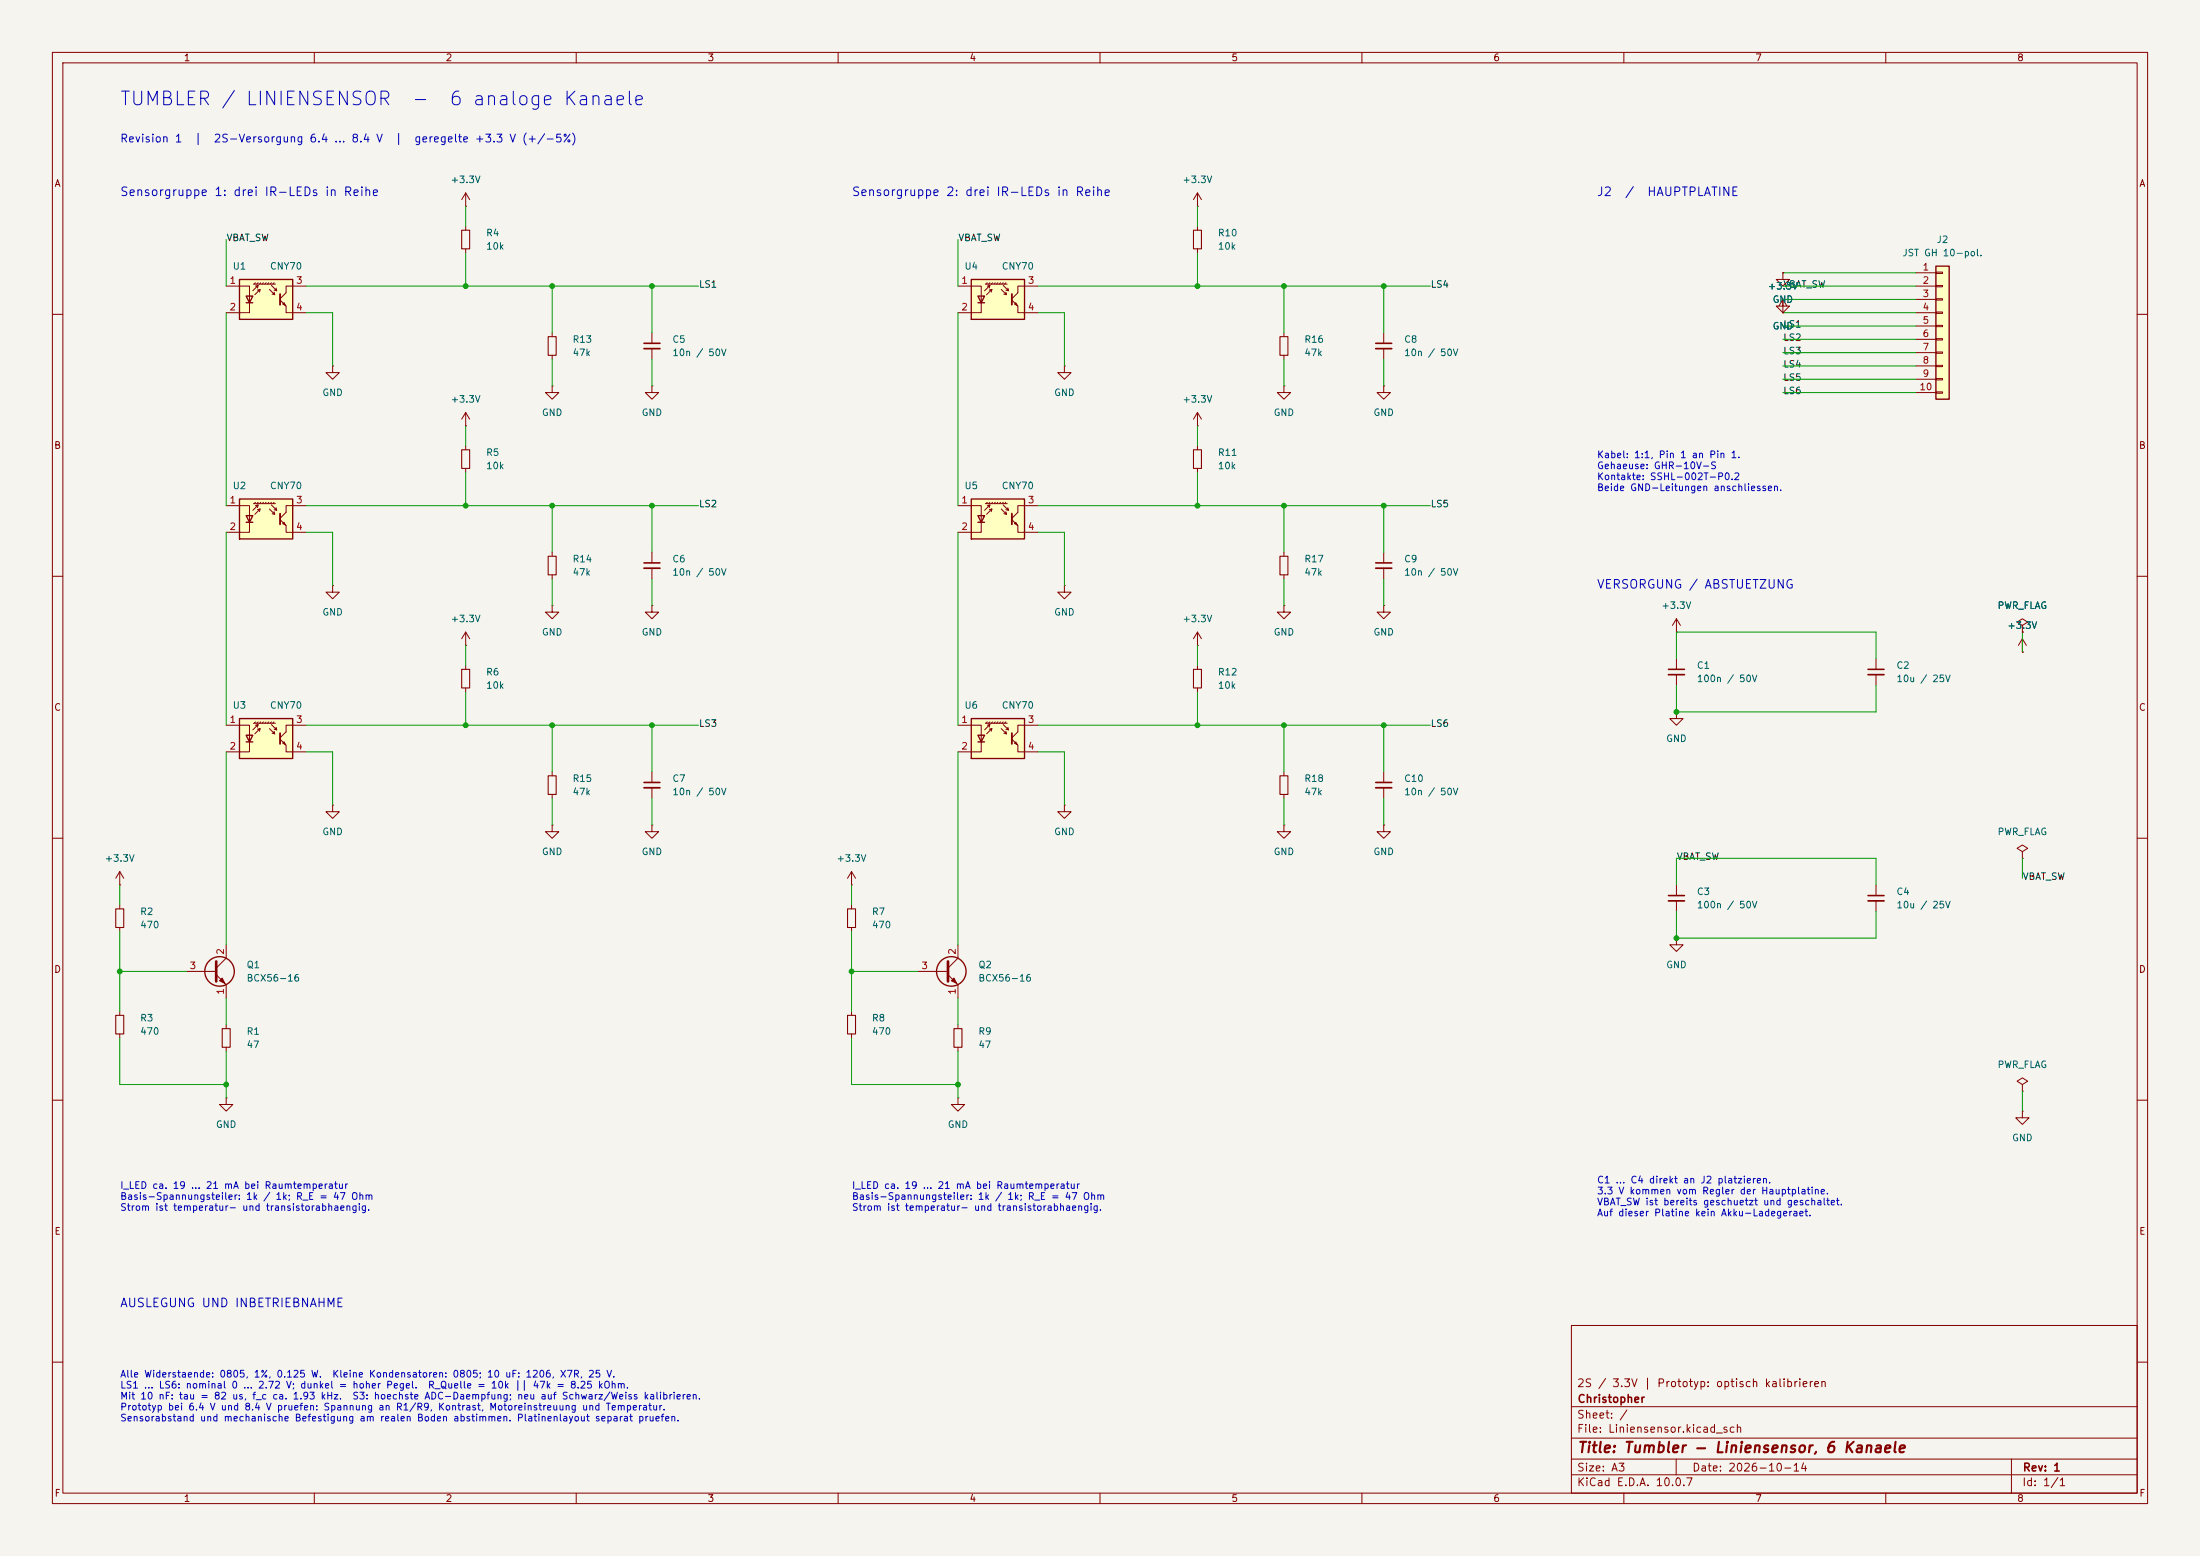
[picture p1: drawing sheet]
<svg xmlns="http://www.w3.org/2000/svg" width="420mm" height="297mm" viewBox="0 0 420 297" stroke-linecap="round" stroke-linejoin="round" font-family="sans-serif">
<path d="M0 0h420v297h-420z" fill="#f5f4ef" stroke="#f5f4ef" stroke-width=".19"/>
<g fill="none" stroke="#840000" stroke-width=".19">
<path d="M10 10h400v277h-400zM12 12h396v273h-396zM60 10v2M110 10v2M160 10v2M210 10v2M260 10v2M310 10v2M360 10v2M10 60h2M408 60h2M10 110h2"/>
<path d="M408 110h2M10 160h2M408 160h2M10 210h2M408 210h2M300 253h108v32h-108zM10 260h2M300 278.5h108M300 274.5h108M300 268.5h108M320 278.5v3M384 278.5v6.5"/>
<path d="M408 260h2M60 285v2M110 285v2M160 285v2M210 285v2M260 285v2M300 281.5h108M310 285v2M360 285v2"/>
</g>
<path d="M185.4 53.3h10.2v7.7h-10.2z" fill="#ffffc2"/>
<g fill="none" stroke="#840000" stroke-width=".19">
<path d="M182.9 54.6h4.4v5.1h-4.4M188.1 54.2h4.2M188.5 54.6l.5-.1-1 1M188.5 54l-.3 .2M188.8 55.4l.6-.2-1.1 1.1M189 54l-.3 .2M189 54.5l-.2 .5M189.4 55.2l-.2 .6M189.5 54l-.3 .2M190 54l-.3 .2M190.5 54l-.3 .2M191 54l-.2 .2"/>
<path d="M191.1 55.2l1.1 1.1-.2-.5M191.5 54.5l1 1-.1-.5M191.5 54l-.2 .2M191.6 56.1l.6 .2M192 54l-.2 .2M192 55.4l.5 .1M193.2 57.3l1.1 1.1v1.3h3.8M193.7 58l.2-.2 .3 .5zM198.1 54.6h-3.8v1.3l-1.1 1.1M105.4 73.7v1.2h1.3l-1.3 1.3-1.3-1.3h1.3M105.4 73.7h.1M124.5 73.7v1.2h1.2l-1.2 1.3-1.3-1.3h1.3"/>
<path d="M124.5 73.7h.1M245.1 73.7v1.2h1.3l-1.3 1.3-1.3-1.3h1.3M245.1 73.7h.1M245.1 63.5v.8M245.1 67.8v.8M264.2 73.7v1.2h1.2l-1.2 1.3-1.3-1.3h1.3M264.2 73.7h.1M105.4 105.4v.8M105.4 109.7v.8M245.1 115.6v1.2h1.3l-1.3 1.3-1.3-1.3h1.3M245.1 115.6h.1M245.1 105.4v.8"/>
<path d="M245.1 109.7v.8M264.2 105.4v2M264.2 108.5v2M245.1 157.5v1.3h1.3l-1.3 1.2-1.3-1.2h1.3M245.1 157.5h.1M245.1 147.3v.8M245.1 151.6v.8M35.6 185.4h5.7M41.3 186.1l1.9 1.9v2.5M43.2 180.3v2.6l-1.9 1.9M43.2 195.6v.7M43.2 199.9v.8"/>
</g>
<g fill="none" stroke="#840000" stroke-width=".25">
<path d="M185.4 53.3h10.2v7.7h-10.2zM186.7 56.5h1.3l-.7 1.3zM186.7 57.8h1.3"/>
<circle cx="41.9" cy="185.4" r="2.82"/>
</g>
<path d="M193.2 56.1v2.1" fill="none" stroke="#840000" stroke-width=".36"/>
<path d="M244.3 64.3h1.6v3.5h-1.6zM104.6 106.2h1.6v3.5h-1.6zM244.3 106.2h1.6v3.5h-1.6zM244.3 148.1h1.6v3.5h-1.6zM42.4 196.3h1.5v3.6h-1.5z" fill="none" stroke="#840000" stroke-width=".2"/>
<path d="M41.3 183.5v3.8" fill="none" stroke="#840000" stroke-width=".51"/>
<path d="M41.9 187.2l.5-.5 .5 1z" fill="#840000" stroke="#840000" stroke-width=".19"/>
<path d="M262.6 107.4h3.1" fill="none" stroke="#840000" stroke-width=".3"/>
<path d="M262.6 108.5h3.1" fill="none" stroke="#840000" stroke-width=".33"/>
<path d="M185.4 95.3h10.2v7.6h-10.2z" fill="#ffffc2"/>
<g fill="none" stroke="#840000" stroke-width=".19">
<path d="M340.4 57.2v1.2h1.2l-1.2 1.3-1.3-1.3h1.3M340.4 57.2h.1M340.4 52.1v1.2h1.2l-1.2 1.3-1.3-1.3h1.3M340.4 52.1h.1M182.9 96.5h4.4v5.1h-4.4M188.1 96.1h4.2M188.5 96.5l.5-.1-1 1M188.5 95.9l-.3 .2M188.8 97.3l.6-.1-1.1 1M189 95.9l-.3 .2M189 96.4l-.2 .5M189.4 97.2l-.2 .5"/>
<path d="M189.5 95.9l-.3 .2M190 95.9l-.3 .2M190.5 95.9l-.3 .2M191 95.9l-.2 .2M191.1 97.2l1.1 1-.2-.5M191.5 96.4l1 1-.1-.5M191.5 95.9l-.2 .2M191.6 98l.6 .2M192 95.9l-.2 .2M192 97.3l.5 .1M193.2 99.2l1.1 1.1v1.3h3.8M193.7 99.9l.2-.2 .3 .5z"/>
<path d="M198.1 96.5h-3.8v1.3l-1.1 1.1M264.2 115.6v1.2h1.2l-1.2 1.3-1.3-1.3h1.3M264.2 115.6h.1M63.5 153.7v1.2h1.3l-1.3 1.3-1.3-1.3h1.3M63.5 153.7h.1M264.2 157.5v1.3h1.2l-1.2 1.2-1.3-1.2h1.3M264.2 157.5h.1M264.2 147.3v2.1M264.2 150.4v2M22.9 168.9h.1M22.9 166.4l-.8 1.2M22.9 166.4l.7 1.2"/>
<path d="M22.9 166.4v2.5M22.9 172.7v.8M22.9 177v.8M386.1 162.6l1-.7-1-.6-1 .6 1 .7v1.2M386.1 163.8h.1M22.9 193v.8M22.9 197.4v.7M43.2 209.6v1.2h1.2l-1.2 1.3-1.3-1.3h1.3M43.2 209.6h.1"/>
</g>
<path d="M185.4 95.3h10.2v7.6h-10.2zM186.7 98.4h1.3l-.7 1.3zM186.7 99.7h1.3" fill="none" stroke="#840000" stroke-width=".25"/>
<path d="M193.2 98v2.1" fill="none" stroke="#840000" stroke-width=".36"/>
<path d="M22.1 173.5h1.5v3.5h-1.5zM22.1 193.8h1.5v3.6h-1.5z" fill="none" stroke="#840000" stroke-width=".2"/>
<path d="M262.6 149.4h3.1" fill="none" stroke="#840000" stroke-width=".3"/>
<path d="M262.6 150.4h3.1" fill="none" stroke="#840000" stroke-width=".33"/>
<path d="M185.4 137.2h10.2v7.6h-10.2z" fill="#ffffc2"/>
<g fill="none" stroke="#840000" stroke-width=".19">
<path d="M88.9 39.4h.1M88.9 36.8l-.8 1.3M88.9 36.8l.8 1.3M88.9 36.8v2.6M340.4 59.7h.1M340.4 57.2l-.8 1.2M340.4 57.2l.7 1.2M340.4 57.2v2.5M386.1 119.4l1-.7-1-.6-1 .6 1 .7v1.3M182.9 138.4h4.4v5.1h-4.4M188.1 138h4.2M188.5 138.4l.5-.1-1 1"/>
<path d="M188.5 137.8l-.3 .2M188.8 139.2l.6-.1-1.1 1M189 137.8l-.3 .2M189 138.3l-.2 .5M189.4 139.1l-.2 .5M189.5 137.8l-.3 .2M190 137.8l-.3 .2M190.5 137.8l-.3 .2M191 137.8l-.2 .2M191.1 139.1l1.1 1-.2-.5M191.5 138.3l1 1-.1-.5M191.5 137.8l-.2 .2"/>
<path d="M191.6 140l.6 .1M192 137.8l-.2 .2M192 139.2l.5 .1M198.1 138.4h-3.8v1.3l-1.1 1.1M320 135.9v1.3h1.3l-1.3 1.2-1.2-1.2h1.2M320 135.9h.1M320 125.7v2.1M320 128.8v2M386.1 124.5h.1M386.1 120.7h.1M386.1 121.9l-.8 1.3M386.1 121.9l.7 1.3"/>
<path d="M386.1 121.9v2.6M105.4 157.5v1.3h1.3l-1.3 1.2-1.3-1.2h1.3M105.4 157.5h.1M124.5 157.5v1.3h1.2l-1.2 1.2-1.3-1.2h1.3M124.5 157.5h.1M193.2 141.1l1.1 1.1v1.3h3.8M193.7 141.9l.2-.3 .3 .5zM203.2 153.7v1.2h1.3l-1.3 1.3-1.3-1.3h1.3M203.2 153.7h.1M162.6 172.7v.8M162.6 177v.8M320 179.1v1.2h1.3l-1.3 1.3-1.2-1.3h1.2"/>
<path d="M320 179.1h.1M358.1 168.9v2M358.1 172v2M162.6 193v.8M162.6 197.4v.7M175.3 185.4h5.7M181 186.1l1.9 1.9v2.5M182.9 180.3v2.6l-1.9 1.9M182.9 195.6v.7M182.9 199.9v.8"/>
</g>
<g fill="none" stroke="#840000" stroke-width=".25">
<path d="M185.4 137.2h10.2v7.6h-10.2zM186.7 140.3h1.3l-.7 1.3zM186.7 141.6h1.3"/>
<circle cx="181.6" cy="185.4" r="2.82"/>
</g>
<path d="M193.2 140v2" fill="none" stroke="#840000" stroke-width=".36"/>
<path d="M181 183.5v3.8" fill="none" stroke="#840000" stroke-width=".51"/>
<path d="M182.1 186.7l.5 1-1-.5z" fill="#840000" stroke="#840000" stroke-width=".19"/>
<path d="M161.8 173.5h1.5v3.5h-1.5zM161.8 193.8h1.5v3.6h-1.5zM182.1 196.3h1.5v3.6h-1.5z" fill="none" stroke="#840000" stroke-width=".2"/>
<path d="M318.5 127.8h3.1M356.6 170.9h3.1" fill="none" stroke="#840000" stroke-width=".3"/>
<path d="M318.5 128.8h3.1M356.6 172h3.1" fill="none" stroke="#840000" stroke-width=".33"/>
<path d="M369.6 50.8h2.5v25.4h-2.5z" fill="#ffffc2"/>
<path d="M369.6 50.8h2.5v25.4h-2.5z" fill="none" stroke="#840000" stroke-width=".25"/>
<g fill="none" stroke="#840000" stroke-width=".19">
<path d="M88.9 43.2v.7M88.9 47.5v.8M365.8 52.1h3.8M365.8 54.6h3.8M365.8 57.2h3.8M365.8 59.7h3.8M369.6 51.9h1.2v.3h-1.2zM369.6 54.5h1.2v.2h-1.2zM369.6 57h1.2v.3h-1.2zM369.6 59.6h1.2v.2h-1.2zM365.8 62.2h3.8M365.8 64.8h3.8"/>
<path d="M365.8 67.3h3.8M365.8 69.9h3.8M365.8 72.4h3.8M365.8 74.9h3.8M369.6 62.1h1.2v.3h-1.2zM369.6 64.6h1.2v.3h-1.2zM369.6 67.2h1.2v.2h-1.2zM369.6 69.7h1.2v.3h-1.2zM369.6 72.3h1.2v.2h-1.2zM369.6 74.8h1.2v.3h-1.2zM358.1 125.7v2.1M358.1 128.8v2"/>
<path d="M162.6 168.9h.1M162.6 166.4l-.8 1.2M162.6 166.4l.7 1.2M162.6 166.4v2.5M320 168.9v2M320 172v2M182.9 209.6v1.2h1.2l-1.2 1.3-1.3-1.3h1.3M182.9 209.6h.1M386.1 212.1v1.3h1.2l-1.2 1.2-1.3-1.2h1.3M386.1 212.1h.1"/>
</g>
<path d="M356.6 127.8h3.1M318.5 170.9h3.1" fill="none" stroke="#840000" stroke-width=".3"/>
<path d="M356.6 128.8h3.1M318.5 172h3.1" fill="none" stroke="#840000" stroke-width=".33"/>
<path d="M88.1 43.9h1.6v3.6h-1.6z" fill="none" stroke="#840000" stroke-width=".2"/>
<path d="M45.7 137.2h10.2v7.6h-10.2z" fill="#ffffc2"/>
<g fill="none" stroke="#840000" stroke-width=".19">
<path d="M63.5 111.8v1.2h1.3l-1.3 1.3-1.3-1.3h1.3M63.5 111.8h.1M43.2 138.4h4.4v5.1h-4.4M48.4 138h4.2M48.8 138.4l.5-.1-1 1M48.8 137.8l-.3 .2M49.1 139.2l.6-.1-1.1 1M49.3 137.8l-.3 .2M49.3 138.3l-.2 .5M49.7 139.1l-.2 .5M49.8 137.8l-.3 .2M50.3 137.8l-.3 .2"/>
<path d="M50.8 137.8l-.3 .2M51.3 137.8l-.2 .2M51.4 139.1l1.1 1-.2-.5M51.8 138.3l1 1-.1-.5M51.8 137.8l-.2 .2M51.9 140l.6 .1M52.3 137.8l-.2 .2M52.3 139.2l.5 .1M58.4 138.4h-3.8v1.3l-1.1 1.1M53.5 141.1l1.1 1.1v1.3h3.8M54 141.9l.2-.3 .3 .5z"/>
</g>
<path d="M45.7 137.2h10.2v7.6h-10.2zM47 140.3h1.3l-.7 1.3zM47 141.6h1.3" fill="none" stroke="#840000" stroke-width=".25"/>
<path d="M53.5 140v2" fill="none" stroke="#840000" stroke-width=".36"/>
<path d="M45.7 53.3h10.2v7.7h-10.2z" fill="#ffffc2"/>
<g fill="none" stroke="#840000" stroke-width=".19">
<path d="M43.2 54.6h4.4v5.1h-4.4M48.4 54.2h4.2M48.8 54.6l.5-.1-1 1M48.8 54l-.3 .2M49.1 55.4l.6-.2-1.1 1.1M49.3 54l-.3 .2M49.3 54.5l-.2 .5M49.7 55.2l-.2 .6M49.8 54l-.3 .2M50.3 54l-.3 .2M50.8 54l-.3 .2M51.3 54l-.2 .2"/>
<path d="M51.4 55.2l1.1 1.1-.2-.5M51.8 54.5l1 1-.1-.5M51.8 54l-.2 .2M51.9 56.1l.6 .2M52.3 54l-.2 .2M52.3 55.4l.5 .1M53.5 57.3l1.1 1.1v1.3h3.8M54 58l.2-.2 .3 .5zM58.4 54.6h-3.8v1.3l-1.1 1.1"/>
</g>
<path d="M45.7 53.3h10.2v7.7h-10.2zM47 56.5h1.3l-.7 1.3zM47 57.8h1.3" fill="none" stroke="#840000" stroke-width=".25"/>
<path d="M53.5 56.1v2.1" fill="none" stroke="#840000" stroke-width=".36"/>
<path d="M45.7 95.3h10.2v7.6h-10.2z" fill="#ffffc2"/>
<g fill="none" stroke="#840000" stroke-width=".19">
<path d="M228.6 39.4h.1M228.6 36.8v2.6M228.6 36.8l-.8 1.3M228.6 36.8l.8 1.3M228.6 43.2v.7M228.6 47.5v.8M340.4 57.2h.1M340.4 52.1h.1M340.4 59.7h.1M63.5 69.9v1.2h1.3l-1.3 1.3-1.3-1.3h1.3M63.5 69.9h.1M88.9 78.7v2.6"/>
<path d="M88.9 78.7l-.8 1.3M88.9 78.7l.8 1.3M105.4 63.5v.8M105.4 67.8v.8M124.5 63.5v2M124.5 66.5v2.1M203.2 69.9v1.2h1.3l-1.3 1.3-1.3-1.3h1.3M203.2 69.9h.1M228.6 78.7v2.6M228.6 78.7l-.8 1.3M228.6 78.7l.8 1.3M264.2 63.5v2"/>
<path d="M264.2 66.5v2.1M43.2 96.5h4.4v5.1h-4.4M48.4 96.1h4.2M48.8 96.5l.5-.1-1 1M48.8 95.9l-.3 .2M49.1 97.3l.6-.1-1.1 1M49.3 95.9l-.3 .2M49.3 96.4l-.2 .5M49.7 97.2l-.2 .5M49.8 95.9l-.3 .2M50.3 95.9l-.3 .2M50.8 95.9l-.3 .2"/>
<path d="M51.3 95.9l-.2 .2M51.4 97.2l1.1 1-.2-.5M51.8 96.4l1 1-.1-.5M51.8 95.9l-.2 .2M51.9 98l.6 .2M52.3 95.9l-.2 .2M52.3 97.3l.5 .1M53.5 99.2l1.1 1.1v1.3h3.8M54 99.9l.2-.2 .3 .5zM58.4 96.5h-3.8v1.3l-1.1 1.1M88.9 81.3h.1M88.9 85.1v.8"/>
<path d="M88.9 89.4v.8M228.6 81.3h.1M228.6 85.1v.8M228.6 89.4v.8M105.4 115.6v1.2h1.3l-1.3 1.3-1.3-1.3h1.3M105.4 115.6h.1M124.5 115.6v1.2h1.2l-1.2 1.3-1.3-1.3h1.3M124.5 115.6h.1M124.5 105.4v2M124.5 108.5v2M203.2 111.8v1.2h1.3l-1.3 1.3-1.3-1.3h1.3M203.2 111.8h.1"/>
<path d="M320 118.1l-.7 1.3M320 118.1l.8 1.3M320 118.1v2.6M88.9 123.2h.1M88.9 120.7l-.8 1.2M88.9 120.7l.8 1.2M88.9 120.7v2.5M88.9 127v.8M88.9 131.3v.8M228.6 123.2h.1M228.6 120.7v2.5M228.6 127v.8"/>
<path d="M228.6 131.3v.8M228.6 120.7l-.8 1.2M228.6 120.7l.8 1.2M320 120.7h.1M386.1 120.7h.1M386.1 124.5h.1M105.4 147.3v.8M105.4 151.6v.8M124.5 147.3v2.1M124.5 150.4v2M386.1 207l1-.6-1-.7-1 .7 1 .6v1.3M386.1 208.3h.1"/>
</g>
<path d="M45.7 95.3h10.2v7.6h-10.2zM47 98.4h1.3l-.7 1.3zM47 99.7h1.3" fill="none" stroke="#840000" stroke-width=".25"/>
<path d="M53.5 98v2.1" fill="none" stroke="#840000" stroke-width=".36"/>
<path d="M227.8 43.9h1.6v3.6h-1.6zM104.6 64.3h1.6v3.5h-1.6zM88.1 85.9h1.6v3.5h-1.6zM227.8 85.9h1.6v3.5h-1.6zM88.1 127.8h1.6v3.5h-1.6zM227.8 127.8h1.6v3.5h-1.6zM104.6 148.1h1.6v3.5h-1.6z" fill="none" stroke="#840000" stroke-width=".2"/>
<path d="M122.9 65.5h3.1M262.6 65.5h3.1M122.9 107.4h3.1M122.9 149.4h3.1" fill="none" stroke="#840000" stroke-width=".3"/>
<path d="M122.9 66.5h3.1M262.6 66.5h3.1M122.9 108.5h3.1M122.9 150.4h3.1" fill="none" stroke="#840000" stroke-width=".33"/>
<g fill="none" stroke="#009600" stroke-width=".19">
<path d="M88.9 39.4v3.8M228.6 39.4v3.8M43.2 45.7v8.9M43.2 59.7v36.8M58.4 54.6h74.9M58.4 59.7h5.1v10.2M88.9 48.3v6.3M105.4 54.6v8.9M124.5 54.6v8.9M182.9 45.7v8.9M182.9 59.7v36.8M198.1 59.7h5.1v10.2"/>
<path d="M198.1 54.6h74.9M228.6 48.3v6.3M245.1 54.6v8.9M264.2 54.6v8.9M340.4 54.6h25.4M340.4 57.2h25.4M340.4 59.7h25.4M340.4 52.1h25.4M105.4 68.6v5.1M124.5 68.6v5.1M245.1 68.6v5.1M264.2 68.6v5.1"/>
<path d="M340.4 74.9h25.4M340.4 72.4h25.4M340.4 69.9h25.4M340.4 67.3h25.4M340.4 64.8h25.4M340.4 62.2h25.4M58.4 96.5h74.9M88.9 81.3v3.8M88.9 90.2v6.3M105.4 96.5v8.9M124.5 96.5v8.9M198.1 96.5h74.9"/>
<path d="M228.6 81.3v3.8M228.6 90.2v6.3M245.1 96.5v8.9M264.2 96.5v8.9M43.2 101.6v36.8M58.4 101.6h5.1v10.2M105.4 110.5v5.1M124.5 110.5v5.1M182.9 101.6v36.8M198.1 101.6h5.1v10.2M245.1 110.5v5.1M264.2 110.5v5.1"/>
<path d="M58.4 138.4h74.9M88.9 123.2v3.8M88.9 132.1v6.3M105.4 138.4v8.9M124.5 138.4v8.9M198.1 138.4h74.9M228.6 123.2v3.8M228.6 132.1v6.3M245.1 138.4v8.9M264.2 138.4v8.9M320 125.7v-5h38.1v5M320 130.8v5.1h38.1v-5.1"/>
<path d="M386.1 120.7v3.8M43.2 143.5v36.8M58.4 143.5h5.1v10.2M105.4 152.4v5.1M124.5 152.4v5.1M182.9 143.5v36.8M198.1 143.5h5.1v10.2M245.1 152.4v5.1M264.2 152.4v5.1M22.9 168.9v3.8M22.9 177.8v15.2M162.6 168.9v3.8"/>
<path d="M162.6 177.8v15.2M320 168.9v-5.1h38.1v5.1M320 174v5.1h38.1v-5.1M386.1 163.8v3.8M22.9 185.4h12.7M22.9 198.1v8.9h20.3M43.2 190.5v5.1M162.6 185.4h12.7M162.6 198.1v8.9h20.3M182.9 190.5v5.1M43.2 200.7v8.9M182.9 200.7v8.9"/>
<path d="M386.1 208.3v3.8"/>
</g>
<g fill="#009600" stroke="#009600" stroke-width=".19">
<circle cx="264.2" cy="96.5" r=".46"/>
<circle cx="245.1" cy="96.5" r=".46"/>
<circle cx="245.1" cy="138.4" r=".46"/>
<circle cx="264.2" cy="138.4" r=".46"/>
<circle cx="228.6" cy="138.4" r=".46"/>
<circle cx="162.6" cy="185.4" r=".46"/>
<circle cx="182.9" cy="207" r=".46"/>
<circle cx="228.6" cy="54.6" r=".46"/>
<circle cx="228.6" cy="96.5" r=".46"/>
<circle cx="264.2" cy="54.6" r=".46"/>
<circle cx="245.1" cy="54.6" r=".46"/>
<circle cx="320" cy="135.9" r=".46"/>
<circle cx="320" cy="179.1" r=".46"/>
<circle cx="43.2" cy="207" r=".46"/>
<circle cx="22.9" cy="185.4" r=".46"/>
<circle cx="105.4" cy="96.5" r=".46"/>
<circle cx="124.5" cy="96.5" r=".46"/>
<circle cx="124.5" cy="138.4" r=".46"/>
<circle cx="105.4" cy="138.4" r=".46"/>
<circle cx="124.5" cy="54.6" r=".46"/>
<circle cx="105.4" cy="54.6" r=".46"/>
<circle cx="88.9" cy="54.6" r=".46"/>
<circle cx="88.9" cy="96.5" r=".46"/>
<circle cx="88.9" cy="138.4" r=".46"/>
</g>
<g font-size="2.6" fill="#0000c2">
<text x="22.7" y="20.8">TUMBLER / LINIENSENSOR</text>
<text x="78.4" y="20.8">-</text>
<text x="85.6" y="20.8">6 analoge Kanaele</text>
</g>
<text font-size="2" fill="#840000" x="301" y="277.8">Title: Tumbler - Liniensensor, 6 Kanaele</text>
<g font-size="1.6" fill="#0000c2">
<text x="22.8" y="37.8">Sensorgruppe 1: drei IR-LEDs in Reihe</text>
<text x="162.5" y="37.8">Sensorgruppe 2: drei IR-LEDs in Reihe</text>
<text x="304.7" y="37.8">J2</text>
<text x="310.1" y="37.8">/</text>
<text x="314.3" y="37.8">HAUPTPLATINE</text>
<text x="304.7" y="112.8">VERSORGUNG / ABSTUETZUNG</text>
<text x="22.8" y="249.9">AUSLEGUNG UND INBETRIEBNAHME</text>
</g>
<g font-size="1.5" fill="#0000c2">
<text x="22.8" y="27.6">Revision 1</text>
<text x="37" y="27.6">|</text>
<text x="40.7" y="27.6">2S-Versorgung 6.4 ... 8.4 V</text>
<text x="75.2" y="27.6">|</text>
<text x="79" y="27.6">geregelte +3.3 V (+/-5%)</text>
</g>
<g font-size="1.5" fill="#840000">
<text x="300.9" y="265.1">2S / 3.3V | Prototyp: optisch kalibrieren</text>
<text x="301" y="268.1">Christopher</text>
<text x="300.9" y="273.8">File: Liniensensor.kicad_sch</text>
<text x="300.9" y="271.1">Sheet: /</text>
<text x="300.9" y="281.2">Size: A3</text>
<text x="322.9" y="281.2">Date: 2026-10-14</text>
<text x="386" y="281.2">Rev: 1</text>
<text x="300.9" y="284">KiCad E.D.A. 10.0.7</text>
<text x="385.9" y="284">Id: 1/1</text>
</g>
<g font-size="1.3" fill="#840000">
<text x="35" y="12">1</text>
<text x="85" y="12">2</text>
<text x="135" y="12">3</text>
<text x="185" y="12">4</text>
<text x="235" y="12">5</text>
<text x="285" y="12">6</text>
<text x="335" y="12">7</text>
<text x="385" y="12">8</text>
<text x="10.3" y="36">A</text>
<text x="408.3" y="36">A</text>
<text x="10.2" y="86">B</text>
<text x="408.2" y="86">B</text>
<text x="10.2" y="136">C</text>
<text x="408.2" y="136">C</text>
<text x="10.2" y="186">D</text>
<text x="408.2" y="186">D</text>
<text x="10.3" y="236">E</text>
<text x="408.3" y="236">E</text>
<text x="10.3" y="286">F</text>
<text x="35" y="287">1</text>
<text x="85" y="287">2</text>
<text x="135" y="287">3</text>
<text x="185" y="287">4</text>
<text x="235" y="287">5</text>
<text x="285" y="287">6</text>
<text x="335" y="287">7</text>
<text x="385" y="287">8</text>
<text x="408.3" y="286">F</text>
</g>
<g font-size="1.3" fill="#006464">
<text x="85.9" y="35.3">+3.3V</text>
<text x="225.6" y="35.3">+3.3V</text>
<text x="92.7" y="45.4">R4</text>
<text x="92.7" y="48">10k</text>
<text x="232.4" y="45.4">R10</text>
<text x="232.4" y="48">10k</text>
<text x="369.6" y="46.7">J2</text>
<text x="44.3" y="51.8">U1</text>
<text x="51.4" y="51.8">CNY70</text>
<text x="184" y="51.8">U4</text>
<text x="191.1" y="51.8">CNY70</text>
<text x="363.1" y="49.2">JST GH 10-pol.</text>
<text x="337.4" y="55.6">+3.3V</text>
<text x="338.3" y="58.1">GND</text>
<text x="109.2" y="65.7">R13</text>
<text x="128.3" y="65.7">C5</text>
<text x="248.9" y="65.7">R16</text>
<text x="268" y="65.7">C8</text>
<text x="338.3" y="63.2">GND</text>
<text x="109.2" y="68.3">47k</text>
<text x="128.3" y="68.3">10n / 50V</text>
<text x="248.9" y="68.3">47k</text>
<text x="268" y="68.3">10n / 50V</text>
<text x="61.4" y="75.9">GND</text>
<text x="85.9" y="77.2">+3.3V</text>
<text x="201.1" y="75.9">GND</text>
<text x="225.6" y="77.2">+3.3V</text>
<text x="103.3" y="79.7">GND</text>
<text x="122.4" y="79.7">GND</text>
<text x="243" y="79.7">GND</text>
<text x="262.1" y="79.7">GND</text>
<text x="92.7" y="87.3">R5</text>
<text x="92.7" y="89.9">10k</text>
<text x="232.4" y="87.3">R11</text>
<text x="232.4" y="89.9">10k</text>
<text x="44.3" y="93.7">U2</text>
<text x="51.4" y="93.7">CNY70</text>
<text x="184" y="93.7">U5</text>
<text x="191.1" y="93.7">CNY70</text>
<text x="109.2" y="107.6">R14</text>
<text x="128.3" y="107.6">C6</text>
<text x="248.9" y="107.6">R17</text>
<text x="268" y="107.6">C9</text>
<text x="109.2" y="110.2">47k</text>
<text x="128.3" y="110.2">10n / 50V</text>
<text x="248.9" y="110.2">47k</text>
<text x="268" y="110.2">10n / 50V</text>
<text x="61.4" y="117.8">GND</text>
<text x="85.9" y="119.1">+3.3V</text>
<text x="201.1" y="117.8">GND</text>
<text x="225.6" y="119.1">+3.3V</text>
<text x="317.1" y="116.5">+3.3V</text>
<text x="381.2" y="116.5">PWR_FLAG</text>
<text x="103.3" y="121.6">GND</text>
<text x="122.4" y="121.6">GND</text>
<text x="243" y="121.6">GND</text>
<text x="262.1" y="121.6">GND</text>
<text x="383.1" y="120.3">+3.3V</text>
<text x="92.7" y="129.2">R6</text>
<text x="92.7" y="131.8">10k</text>
<text x="232.4" y="129.2">R12</text>
<text x="232.4" y="131.8">10k</text>
<text x="323.8" y="128">C1</text>
<text x="323.8" y="130.5">100n / 50V</text>
<text x="361.9" y="128">C2</text>
<text x="361.9" y="130.5">10u / 25V</text>
<text x="44.3" y="135.6">U3</text>
<text x="51.4" y="135.6">CNY70</text>
<text x="184" y="135.6">U6</text>
<text x="191.1" y="135.6">CNY70</text>
<text x="318" y="141.9">GND</text>
<text x="109.2" y="149.6">R15</text>
<text x="128.3" y="149.6">C7</text>
<text x="248.9" y="149.6">R18</text>
<text x="268" y="149.6">C10</text>
<text x="109.2" y="152.1">47k</text>
<text x="128.3" y="152.1">10n / 50V</text>
<text x="248.9" y="152.1">47k</text>
<text x="268" y="152.1">10n / 50V</text>
<text x="61.4" y="159.7">GND</text>
<text x="201.1" y="159.7">GND</text>
<text x="381.2" y="159.7">PWR_FLAG</text>
<text x="19.9" y="164.8">+3.3V</text>
<text x="103.3" y="163.5">GND</text>
<text x="122.4" y="163.5">GND</text>
<text x="159.6" y="164.8">+3.3V</text>
<text x="243" y="163.5">GND</text>
<text x="262.1" y="163.5">GND</text>
<text x="323.8" y="171.1">C3</text>
<text x="323.8" y="173.7">100n / 50V</text>
<text x="361.9" y="171.1">C4</text>
<text x="361.9" y="173.7">10u / 25V</text>
<text x="26.7" y="175">R2</text>
<text x="26.7" y="177.5">470</text>
<text x="166.4" y="175">R7</text>
<text x="166.4" y="177.5">470</text>
<text x="47" y="185.1">Q1</text>
<text x="186.7" y="185.1">Q2</text>
<text x="318" y="185.1">GND</text>
<text x="47" y="187.7">BCX56-16</text>
<text x="186.7" y="187.7">BCX56-16</text>
<text x="26.7" y="195.3">R3</text>
<text x="26.7" y="197.8">470</text>
<text x="47" y="197.8">R1</text>
<text x="166.4" y="195.3">R8</text>
<text x="166.4" y="197.8">470</text>
<text x="186.7" y="197.8">R9</text>
<text x="47" y="200.4">47</text>
<text x="186.7" y="200.4">47</text>
<text x="381.2" y="204.2">PWR_FLAG</text>
<text x="41.1" y="215.6">GND</text>
<text x="180.8" y="215.6">GND</text>
<text x="384" y="218.1">GND</text>
</g>
<g font-size="1.3" fill="#0f0f0f">
<text x="43.2" y="46.3">VBAT_SW</text>
<text x="182.9" y="46.3">VBAT_SW</text>
<text x="133.3" y="55.2">LS1</text>
<text x="273" y="55.2">LS4</text>
<text x="340.3" y="55.2">VBAT_SW</text>
<text x="340.3" y="62.8">LS1</text>
<text x="340.3" y="65.4">LS2</text>
<text x="340.3" y="67.9">LS3</text>
<text x="340.3" y="70.5">LS4</text>
<text x="340.3" y="73">LS5</text>
<text x="340.3" y="75.5">LS6</text>
<text x="133.3" y="97.1">LS2</text>
<text x="273" y="97.1">LS5</text>
<text x="133.3" y="139">LS3</text>
<text x="273" y="139">LS6</text>
<text x="320" y="164.4">VBAT_SW</text>
<text x="386.1" y="168.3">VBAT_SW</text>
</g>
<g font-size="1.3" fill="#a90000">
<text x="366.9" y="51.9">1</text>
<text x="43.7" y="54.5">1</text>
<text x="43.7" y="59.6">2</text>
<text x="56.4" y="54.5">3</text>
<text x="56.4" y="59.6">4</text>
<text x="183.4" y="54.5">1</text>
<text x="183.4" y="59.6">2</text>
<text x="196.1" y="54.5">3</text>
<text x="196.1" y="59.6">4</text>
<text x="366.9" y="54.5">2</text>
<text x="366.9" y="57">3</text>
<text x="366.9" y="59.6">4</text>
<text x="366.9" y="62.1">5</text>
<text x="366.9" y="64.6">6</text>
<text x="366.9" y="67.2">7</text>
<text x="366.9" y="69.7">8</text>
<text x="366.3" y="74.8">10</text>
<text x="366.9" y="72.3">9</text>
<text x="43.7" y="96.4">1</text>
<text x="43.7" y="101.5">2</text>
<text x="56.4" y="96.4">3</text>
<text x="56.4" y="101.5">4</text>
<text x="183.4" y="96.4">1</text>
<text x="183.4" y="101.5">2</text>
<text x="196.1" y="96.4">3</text>
<text x="196.1" y="101.5">4</text>
<text x="43.7" y="138.3">1</text>
<text x="43.7" y="143.4">2</text>
<text x="56.4" y="138.3">3</text>
<text x="56.4" y="143.4">4</text>
<text x="183.4" y="138.3">1</text>
<text x="183.4" y="143.4">2</text>
<text x="196.1" y="138.3">3</text>
<text x="196.1" y="143.4">4</text>
<text x="36.1" y="185.3">3</text>
<text x="43" y="182.3" transform="rotate(-90 43 182.3)">2</text>
<text x="175.8" y="185.3">3</text>
<text x="182.7" y="182.3" transform="rotate(-90 182.7 182.3)">2</text>
<text x="43" y="190" transform="rotate(-90 43 190)">1</text>
<text x="182.7" y="190" transform="rotate(-90 182.7 190)">1</text>
</g>
<g font-size="1.3" fill="#0000c2">
<text x="304.8" y="87.8">Kabel: 1:1, Pin 1 an Pin 1.</text>
<text x="304.8" y="89.9">Gehaeuse: GHR-10V-S</text>
<text x="304.8" y="92">Kontakte: SSHL-002T-P0.2</text>
<text x="304.8" y="94">Beide GND-Leitungen anschliessen.</text>
<text x="22.8" y="227.2">I_LED ca. 19 ... 21 mA bei Raumtemperatur</text>
<text x="162.5" y="227.2">I_LED ca. 19 ... 21 mA bei Raumtemperatur</text>
<text x="304.8" y="226.2">C1 ... C4 direkt an J2 platzieren.</text>
<text x="22.8" y="229.3">Basis-Spannungsteiler: 1k / 1k; R_E = 47 Ohm</text>
<text x="22.8" y="231.4">Strom ist temperatur- und transistorabhaengig.</text>
<text x="162.5" y="229.3">Basis-Spannungsteiler: 1k / 1k; R_E = 47 Ohm</text>
<text x="162.5" y="231.4">Strom ist temperatur- und transistorabhaengig.</text>
<text x="304.8" y="228.3">3.3 V kommen vom Regler der Hauptplatine.</text>
<text x="304.8" y="230.4">VBAT_SW ist bereits geschuetzt und geschaltet.</text>
<text x="304.8" y="232.5">Auf dieser Platine kein Akku-Ladegeraet.</text>
<text x="22.8" y="263.3">Alle Widerstaende: 0805, 1%, 0.125 W.</text>
<text x="63.3" y="263.3">Kleine Kondensatoren: 0805; 10 uF: 1206, X7R, 25 V.</text>
<text x="22.8" y="265.3">LS1 ... LS6: nominal 0 ... 2.72 V; dunkel = hoher Pegel.</text>
<text x="22.8" y="267.4">Mit 10 nF: tau = 82 us, f_c ca. 1.93 kHz.</text>
<text x="22.8" y="269.5">Prototyp bei 6.4 V und 8.4 V pruefen: Spannung an R1/R9, Kontrast, Motoreinstreuung und Temperatur.</text>
<text x="67.2" y="267.4">S3: hoechste ADC-Daempfung; neu auf Schwarz/Weiss kalibrieren.</text>
<text x="81.6" y="265.3">R_Quelle = 10k || 47k = 8.25 kOhm.</text>
<text x="22.8" y="271.6">Sensorabstand und mechanische Befestigung am realen Boden abstimmen. Platinenlayout separat pruefen.</text>
</g>
</svg>
